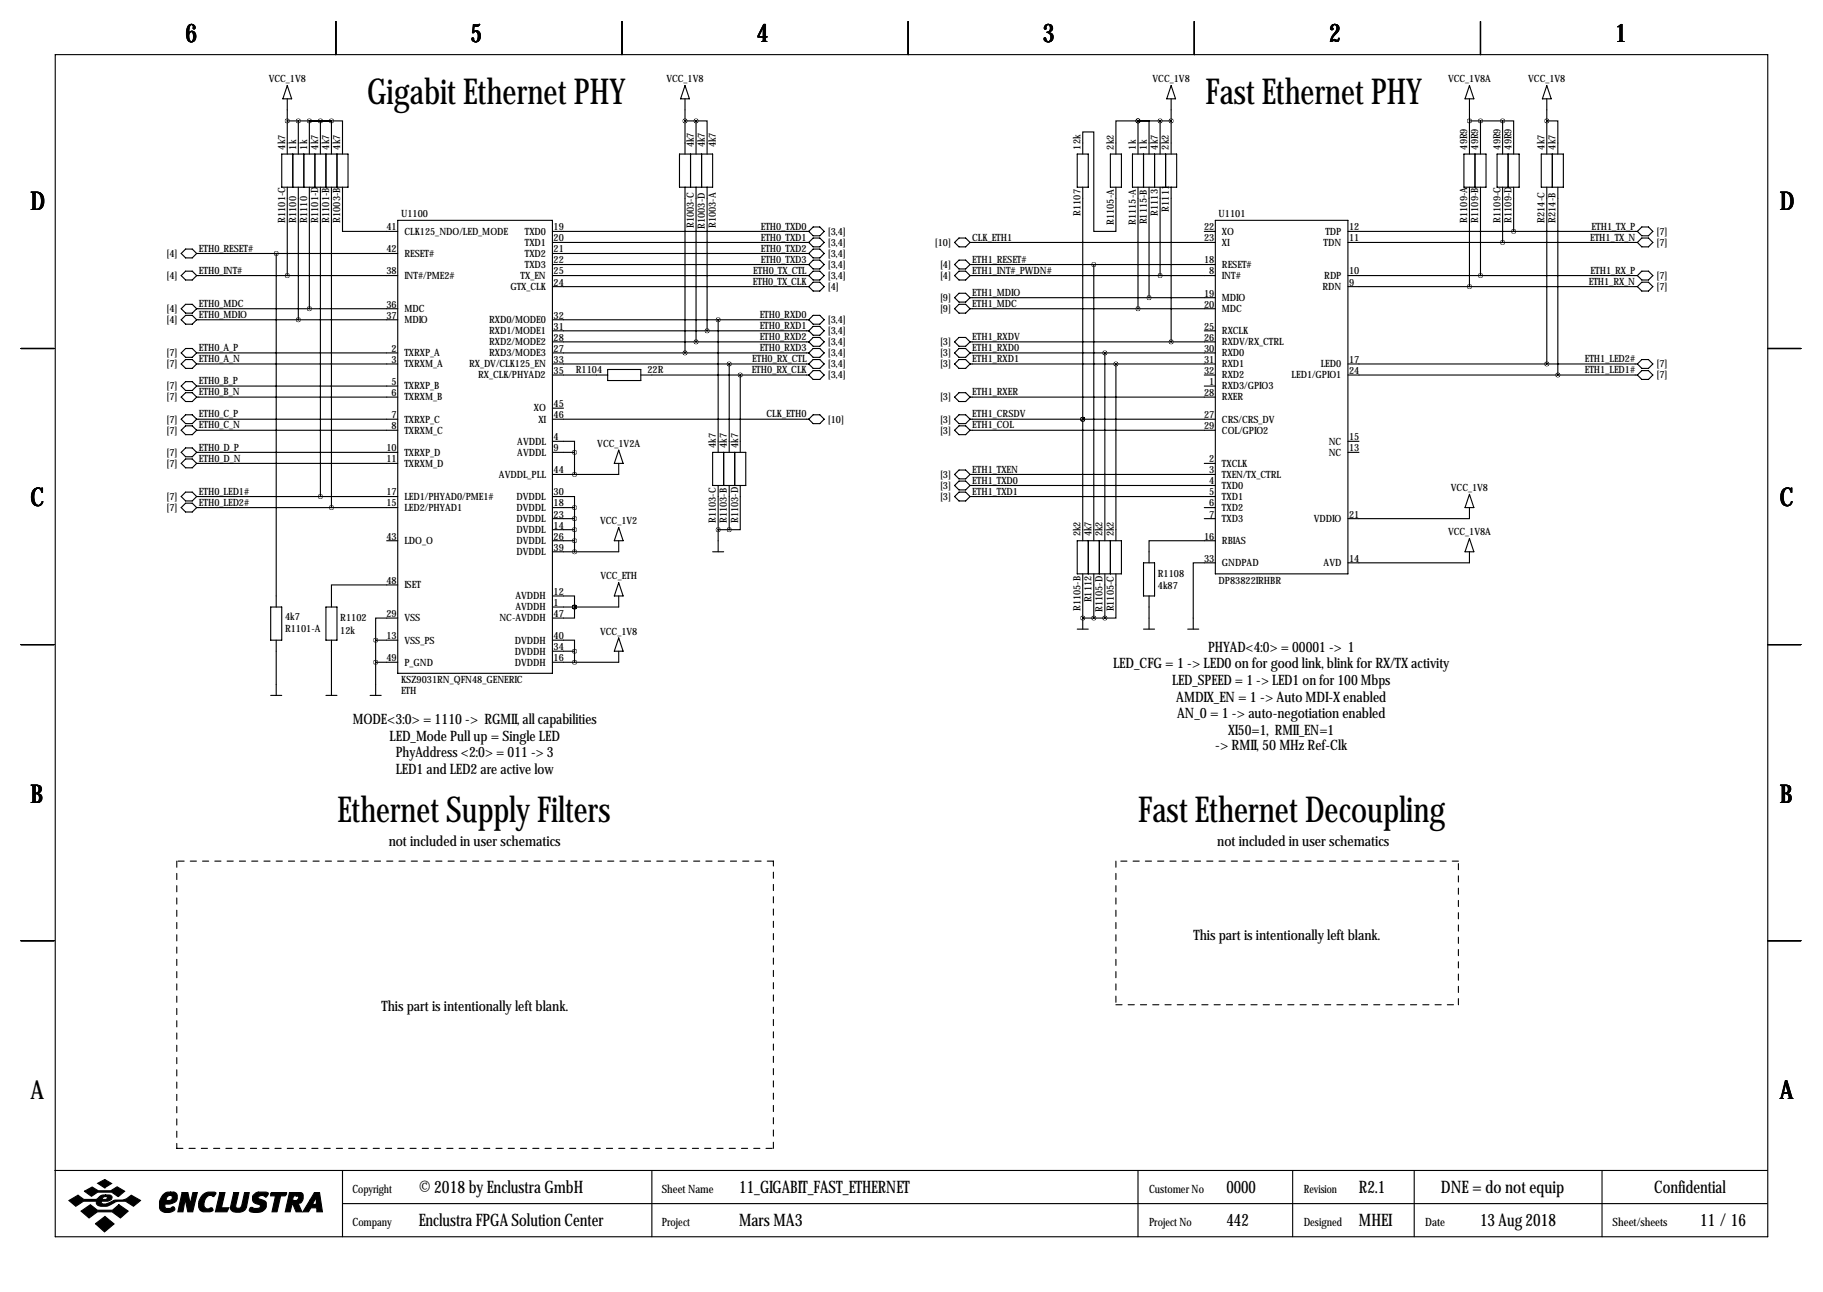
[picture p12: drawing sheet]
<svg xmlns="http://www.w3.org/2000/svg" width="419mm" height="297mm" viewBox="0 0 419 297" stroke-linecap="round" stroke-linejoin="round" font-family="sans-serif">
<g fill="none" stroke="#000" stroke-width=".25">
<path d="M12.7 12.6h393.7v271.7h-393.7zM66 19.7l1.1 3h-2.1zM77.2 4.9v7.7M143 4.9v7.7M157.5 19.7l1 3h-2zM208.8 4.9v7.7M269.2 19.7l1.1 3h-2.1zM274.6 4.9v7.7M337.8 19.7l1 3h-2zM340.4 4.9v7.7M355.6 19.7l1 3h-2zM64.8 35.4h15.2v7.6h-15.2z"/>
<path d="M66 22.7v12.7M66 27.8h10.2M67.3 35.4v7.6M68.6 27.8v7.6M69.8 35.4v7.6M72.4 35.4v7.6M73.7 35.4v-7.6h2.5v7.6M74.9 35.4v7.6M76.2 27.8h-5.1v7.6M76.2 27.8h2.5v7.6M77.5 35.4v7.6M156.2 35.4h7.6v7.6h-7.6z"/>
<path d="M157.5 22.7v12.7M157.5 27.8h2.5M158.7 35.4v7.6M160 27.8h2.6v7.6M160 27.8v7.6M161.3 35.4v7.6M247.6 35.4h2.6v7.6h-2.6zM248.9 35.4v-5.1h2.6v22.9h5v-10.2M255.3 35.4h2.5v7.6h-2.5zM260.3 35.4h10.2v7.6h-10.2zM261.6 27.8h-5.1v7.6M261.6 27.8h.1"/>
<path d="M261.6 27.8h2.6v7.6M261.6 27.8v7.6M261.6 27.8h7.6M262.9 35.4v7.6M265.4 35.4v7.6M266.7 27.8v7.6M268 35.4v7.6M269.2 22.7v12.7M336.5 35.4h5.1v7.6h-5.1zM337.8 22.7v12.7M337.8 27.8h7.6M339.1 35.4v7.6"/>
<path d="M340.4 27.8v7.6M344.2 35.4h5v7.6h-5zM345.4 27.8h2.6v7.6M345.4 27.8v7.6M346.7 35.4v7.6M354.3 35.4h5.1v7.6h-5.1zM355.6 27.8h2.5v7.6M355.6 22.7v12.7M356.9 35.4v7.6M42.7 57.3h1.5l1 1-1 1h-1.5l-1-1zM45.2 58.3h46.2M63.5 58.3v81.3"/>
<path d="M66 43v20.4M68.6 43v30.5M71.1 43v28M73.7 43v71.2M76.2 43v73.7M78.7 43v10.2h12.7M91.4 50.7h35.6v104.1h-35.6zM127 53.2h58.9M127 55.7h58.9M127 58.3h58.9M157.5 43v38.1M160 43v35.6"/>
<path d="M162.6 43v33.1M185.9 55.7l1-1h1.6l1 1-1 1.1h-1.6zM185.9 53.2l1-1h1.6l1 1-1 1h-1.6zM185.9 58.3l1-1h1.6l1 1-1 1h-1.6zM219.5 55.7l1-1h1.5l1 1-1 1.1h-1.5zM223 55.7h56.4M248.9 43v81.3M261.6 43v28M264.2 43v25.4M266.7 43v20.4M269.2 43v35.6M276.9 53.2h2.5"/>
<path d="M279.4 50.7h30.5v81.2h-30.5zM309.9 53.2h66.5M309.9 55.7h66.5M337.8 43v22.9M340.4 43v20.4M345.4 43v12.7M348 43v10.2M355.6 43v40.7M358.1 43v43.2M376.4 55.7l1-1h1.6l1 1-1 1.1h-1.6zM377.4 52.2h1.6l1 1-1 1h-1.6l-1-1zM42.7 62.3h1.5l1 1.1-1 1h-1.5l-1-1z"/>
<path d="M42.7 70h1.5l1 1-1 1h-1.5l-1-1zM42.7 72.5h1.5l1 1-1 1h-1.5l-1-1zM45.2 63.4h46.2M45.2 71h46.2M45.2 73.5h46.2M127 60.8h58.9M127 63.4h58.9M127 76.1h58.9M127 78.6h58.9M127 65.9h58.9M127 73.5h58.9M165.1 73.5v30.5"/>
<path d="M185.9 60.8l1-1h1.6l1 1-1 1h-1.6zM185.9 63.4l1-1.1h1.6l1 1.1-1 1h-1.6zM185.9 65.9l1-1h1.6l1 1-1 1h-1.6zM185.9 73.5l1-1h1.6l1 1-1 1h-1.6zM186.9 75h1.6l1 1.1-1 1h-1.6l-1-1zM186.9 77.6h1.6l1 1-1 1h-1.6l-1-1zM219.5 60.8l1-1h1.5l1 1-1 1h-1.5zM219.5 63.4l1-1.1h1.5l1 1.1-1 1h-1.5zM219.5 68.4l1-1h1.5l1 1-1 1.1h-1.5zM219.5 71l1-1h1.5l1 1-1 1h-1.5zM219.5 78.6l1-1h1.5l1 1-1 1h-1.5zM223 60.8h56.4"/>
<path d="M223 63.4h56.4M223 68.4h56.4M223 71h56.4M223 78.6h56.4M251.5 60.8v63.5M276.9 76.1h2.5M309.9 63.4h66.5M309.9 65.9h66.5M376.4 63.4l1-1.1h1.6l1 1.1-1 1h-1.6zM377.4 64.9h1.6l1 1-1 1h-1.6l-1-1zM4.8 80.1h7.6M42.7 80.1h1.5l1 1-1 1.1h-1.5l-1-1.1z"/>
<path d="M42.7 82.7h1.5l1 1-1 1h-1.5l-1-1zM42.7 90.3h1.5l1 1-1 1h-1.5l-1-1zM42.7 95.4h1.5l1 1-1 1h-1.5l-1-1zM42.7 97.9h1.5l1 1-1 1h-1.5l-1-1zM42.7 87.7h1.5l1 1.1-1 1h-1.5l-1-1zM45.2 81.1h46.2M45.2 83.7h46.2M45.2 88.8h46.2M45.2 91.3h46.2M45.2 96.4h46.2M45.2 98.9h46.2M127 81.1h58.9"/>
<path d="M127 83.7h58.9M127 86.2h12.7M127 96.4h58.9M127 93.8h2.5M139.7 84.9h7.6v2.6h-7.6zM147.3 86.2h38.6M167.6 83.7v20.3M170.2 86.2v17.8M185.9 81.1l1-1h1.6l1 1-1 1.1h-1.6zM185.9 83.7l1-1h1.6l1 1-1 1h-1.6zM185.9 96.4l1-1h1.6l1 1-1 1h-1.6zM185.9 86.2l1-1h1.6l1 1-1 1h-1.6z"/>
<path d="M219.5 81.1l1-1h1.5l1 1-1 1.1h-1.5zM219.5 83.7l1-1h1.5l1 1-1 1h-1.5zM219.5 91.3l1-1h1.5l1 1-1 1h-1.5zM219.5 96.4l1-1h1.5l1 1-1 1h-1.5zM219.5 98.9l1-1h1.5l1 1-1 1h-1.5zM223 81.1h56.4M223 83.7h56.4M223 91.3h56.4M223 96.4h56.4M223 98.9h56.4M248.9 96.4h.1M254 81.1v43.2"/>
<path d="M256.5 83.7v40.6M276.9 86.2h2.5M276.9 88.8h2.5M309.9 83.7h66.5M309.9 86.2h66.5M376.4 83.7l1-1h1.6l1 1-1 1h-1.6zM377.4 85.2h1.6l1 1-1 1h-1.6l-1-1zM406.4 80.1h7.6M42.7 113.1h1.5l1 1.1-1 1h-1.5l-1-1zM42.7 103h1.5l1 1-1 1h-1.5l-1-1zM42.7 105.5h1.5l1 1-1 1.1h-1.5l-1-1.1zM42.7 115.7h1.5l1 1-1 1h-1.5l-1-1z"/>
<path d="M45.2 106.5h46.2M45.2 114.2h46.2M45.2 116.7h46.2M45.2 104h46.2M127 114.2h5.1v2.5M127 101.5h5.1v2.5M127 116.7h5.1M127 119.2h5.1M127 104h5.1M132.1 104v5.1M132.1 116.7v10.2M142.2 103.5l1.1 3h-2.1z"/>
<path d="M142.2 106.5v2.6h-15.2M163.8 104h7.6v7.6h-7.6zM165.1 111.6v15.3M166.4 104v7.6M167.6 111.6v10.2M168.9 104v7.6M170.2 111.6v10.2h-2.6M219.5 109.1l1-1h1.5l1 1-1 1h-1.5zM219.5 111.6l1-1h1.5l1 1-1 1h-1.5zM219.5 114.2l1-1.1h1.5l1 1.1-1 1h-1.5zM223 109.1h56.4M223 111.6h56.4"/>
<path d="M223 114.2h56.4M276.9 106.5h2.5M276.9 116.7h2.5M276.9 119.2h2.5M309.9 101.5h2.5M309.9 104h2.5M337.8 116.7v2.5h-27.9M337.8 113.7l1 3h-2zM62.2 139.6h2.6v7.6h-2.6zM74.9 139.6h2.6v7.6h-2.6zM88.9 124.3h2.5M91.4 134.5h-15.2v5.1"/>
<path d="M127 137h5.1v2.6M127 124.3h5.1M127 121.8h5.1M132.1 139.6h.1M132.1 139.6v2.5h-5.1M142.2 134l1.1 3h-2.1zM142.2 121.3l1.1 3h-2.1zM142.2 124.3v2.6h-15.2M142.2 137v2.6h-15.2M163.8 126.9h2.6M165.1 121.8h2.5M247.6 124.3h10.2v7.6h-10.2z"/>
<path d="M248.9 131.9v12.7M250.2 124.3v7.6M251.5 131.9v10.2M252.7 124.3v7.6M254 131.9v10.2M255.3 124.3v7.6M256.5 131.9v10.2h-2.5M262.9 129.4h2.5v7.6h-2.5zM264.2 137v7.6M279.4 129.4h-5.1v15.2M279.4 124.3h-15.2v5.1M337.8 126.9v2.5h-27.9"/>
<path d="M337.8 123.8l1 3.1h-2zM4.8 148.2h7.6M62.2 159.9h2.6M63.5 147.2v12.7M74.9 159.9h2.6M76.2 147.2v12.7M85.1 159.9h2.5M86.4 147.2h5M86.4 152.3h5M86.4 147.2v12.7M91.4 142.1h-5v5.1M127 147.2h5.1v2.5"/>
<path d="M127 149.7h5.1M132.1 149.7v2.6M142.2 149.7v2.6h-15.2M142.2 146.7l1.1 3h-2.1zM247.6 144.6h2.6M248.9 142.1h.1M248.9 142.1h5.1M262.9 144.6h2.5M273 144.6h2.6M406.4 148.2h7.6M4.8 216.3h7.6M406.4 216.3h7.6"/>
<path d="M12.6 269.1h393.7M78.7 269.1v15.2M78.7 276.7h327.6M149.9 269.1v15.2M261.6 269.1v15.2M297.2 269.1v15.2M325.1 269.1v15.2M368.3 269.1v15.2"/>
</g>
<g fill="#000" stroke="#000" stroke-width=".25">
<path d="M15.8 276l2.1-1.2 1.4 1h2.8l.3-.2a1.77 1.77 0 0 1 1.9-.9v.4l-.6 .2-.2 .5h.9l.3-.6-.4-.1v-.4h.9a.59 .59 0 0 1 .6 .7l-.2 .4-.8 .4h-1.4l-.1 .1 .1 .4a3.2 3.2 0 0 0 2.7-.7l.3-.1a4 4 0 0 0 3.8-1.1l2.1 1.2-1.6 1.3a4 4 0 0 0-5.5-.2 2.66 2.66 0 0 1-2.9-.2l-.1-.7h-3l-1.8 1.1zM19.4 273.9l1.8-1 1.4 .9h2.9l1.4-.9 1.8 1-1.5 1.2-1.5-1h-3.2l-1.5 .9zM22.5 272l1.6-.8 1.6 .9-1.6 1zM18.6 278.4l2.2-1.4 1.6 1.2h3.5l1.4-1.2 2.2 1.4-1.8 1.6-1.9-1.4h-3.4l-1.9 1.4zM37.4 274.7a1.75 1.75 0 0 1 1.8-.6v.7a.82 .82 0 0 0-.8 1.2h.6a.6 .6 0 0 0 .6-.5 .6 .6 0 0 0-.4-.7v-.7h.8l.5 .3a1.61 1.61 0 0 1 0 1.7 1.61 1.61 0 0 1-1.5 .7h-1v.9l.2 .1h.9l.7-.4 .4 .4a1.06 1.06 0 0 1-1.3 1 1.82 1.82 0 0 1-2.2-1.1 3.5 3.5 0 0 1 .7-3zM41.9 274.2h1.3l.5 2.6 .6-2.6h1.1l-1.1 4.4h-1.1l-.6-2.9-.5 2.9h-1.2zM46.7 274.6a2.78 2.78 0 0 1 2.9-.4l-.4 .9a1.32 1.32 0 0 0-2.1 .8l-.2 .8a.98 .98 0 0 0 1.1 1.2 .55 .55 0 0 1 .6-.2 .55 .55 0 0 1 .4 .6l-.7 .3-1.8-.1a1.79 1.79 0 0 1-.8-2.3zM50.5 274.2h1.2l-.8 3.5h1.7l-.4 .9h-2.7zM53.7 274.2h1.2l-.7 3.1a.73 .73 0 0 0 .7 .5 .73 .73 0 0 0 .7-.6l.6-3h1.1l-.7 3.4a2.28 2.28 0 0 1-3.6 .4v-.4zM58.3 274.7l.8-.6h2.1l.5 .2v.2l-.6 .7a.96 .96 0 0 0-1-.4 .96 .96 0 0 0-.8 .6l1.7 .8a1.71 1.71 0 0 1-.1 1.8 1.71 1.71 0 0 1-1.7 .8l-1.4-.2a.51 .51 0 0 1-.4-.7 .51 .51 0 0 1 .8-.2l1 .1a.52 .52 0 0 0 .6-.2 .52 .52 0 0 0-.2-.7 1.39 1.39 0 0 1-1.4-.6 1.39 1.39 0 0 1 .1-1.6zM62.2 274.4l.2-.2h3.5l-.1 .4-.3 .3h-1l-.8 3.7h-1.2l.8-3.7h-1.1zM66.5 274.2h1.7v.7h-.7l-.2 1.1h.9l.3-.3a.44 .44 0 0 0 .1-.5 .44 .44 0 0 0-.4-.3v-.7h1l.3 .2 .2 .3v.9a1.03 1.03 0 0 1-1.2 1l.9 2h-1.3l-.8-1.8h-.1l-.5 1.8h-1.1z"/>
<path d="M72.3 274.2h1.2l.6 4.4h-1.3v-.9h-1.3l-.6 .9h-1.3l1.7-2.7h1l-.4 .8 .2 .2h.4l.2-.2v-1.5l-.4 .7h-1zM21.9 281.3l2.2-1.6 2.1 1.7-2.2 1.8z"/>
</g>
<path d="M40.6 198v66M177.8 198h-137.2M256.5 198v33M335.3 198h-78.8M256.5 231h78.8M335.3 231v-33M40.6 264h137.2M177.8 264v-66" fill="none" stroke="#000" stroke-width=".25" stroke-dasharray="1.4 1.4"/>
<path d="M347.9 53.2a.05 .05 0 0 0 .1 0 .05 .05 0 0 0-.1 0zM345.4 55.7a.05 .05 0 0 0 .1 0 .05 .05 0 0 0-.1 0zM340.3 63.4a.05 .05 0 0 0 .1 0 .05 .05 0 0 0-.1 0zM337.8 65.9a.05 .05 0 0 0 .1 0 .05 .05 0 0 0-.1 0zM345.4 27.8a.05 .05 0 0 0 .1 0 .05 .05 0 0 0-.1 0zM340.3 27.8a.05 .05 0 0 0 .1 0 .05 .05 0 0 0-.1 0zM337.8 27.8a.05 .05 0 0 0 .1 0 .05 .05 0 0 0-.1 0zM358.1 86.2a.05 .05 0 0 0 .1 0 .05 .05 0 0 0-.1 0zM86.3 147.2a.05 .05 0 0 0 .1 0 .05 .05 0 0 0-.1 0zM86.3 152.3a.05 .05 0 0 0 .1 0 .05 .05 0 0 0-.1 0zM132 124.3a.05 .05 0 0 0 .1 0 .05 .05 0 0 0-.1 0zM132 121.8a.05 .05 0 0 0 .1 0 .05 .05 0 0 0-.1 0zM132 119.2a.05 .05 0 0 0 .1 0 .05 .05 0 0 0-.1 0zM132 116.7a.05 .05 0 0 0 .1 0 .05 .05 0 0 0-.1 0zM132 139.6a.05 .05 0 0 0 .1 0 .05 .05 0 0 0-.1 0zM157.4 81.1a.05 .05 0 0 0 .1 0 .05 .05 0 0 0-.1 0zM132 104a.05 .05 0 0 0 .1 0 .05 .05 0 0 0-.1 0zM132 149.7a.05 .05 0 0 0 .1 0 .05 .05 0 0 0-.1 0zM132 126.9a.05 .05 0 0 0 .1 0 .05 .05 0 0 0-.1 0zM132 109.1a.05 .05 0 0 0 .1 0 .05 .05 0 0 0-.1 0zM132 152.3a.05 .05 0 0 0 .1 0 .05 .05 0 0 0-.1 0zM132 139.6a.05 .05 0 0 0 .1 0 .05 .05 0 0 0-.1 0zM160 78.6a.05 .05 0 0 0 .1 0 .05 .05 0 0 0-.1 0zM160 27.8a.05 .05 0 0 0 .1 0 .05 .05 0 0 0-.1 0zM162.5 76.1a.05 .05 0 0 0 .1 0 .05 .05 0 0 0-.1 0zM167.6 121.8a.05 .05 0 0 0 .1 0 .05 .05 0 0 0-.1 0zM170.1 86.2a.05 .05 0 0 0 .1 0 .05 .05 0 0 0-.1 0zM71.1 27.8a.05 .05 0 0 0 .1 0 .05 .05 0 0 0-.1 0zM68.5 73.5a.05 .05 0 0 0 .1 0 .05 .05 0 0 0-.1 0zM68.5 27.8a.05 .05 0 0 0 .1 0 .05 .05 0 0 0-.1 0zM157.4 27.8a.05 .05 0 0 0 .1 0 .05 .05 0 0 0-.1 0zM167.6 83.7a.05 .05 0 0 0 .1 0 .05 .05 0 0 0-.1 0zM66 63.4a.05 .05 0 0 0 .1 0 .05 .05 0 0 0-.1 0zM66 27.8a.05 .05 0 0 0 .1 0 .05 .05 0 0 0-.1 0zM71.1 71a.05 .05 0 0 0 .1 0 .05 .05 0 0 0-.1 0zM269.2 27.8a.05 .05 0 0 0 .1 0 .05 .05 0 0 0-.1 0zM269.2 78.6a.05 .05 0 0 0 .1 0 .05 .05 0 0 0-.1 0zM251.4 60.8a.05 .05 0 0 0 .1 0 .05 .05 0 0 0-.1 0zM256.5 83.7a.05 .05 0 0 0 .1 0 .05 .05 0 0 0-.1 0zM251.4 142.1a.05 .05 0 0 0 .1 0 .05 .05 0 0 0-.1 0zM248.9 96.4a.05 .05 0 0 0 .1 0 .05 .05 0 0 0-.1 0zM248.9 142.1a.05 .05 0 0 0 .1 0 .05 .05 0 0 0-.1 0zM248.9 96.4a.05 .05 0 0 0 .1 0 .05 .05 0 0 0-.1 0zM261.6 27.8a.05 .05 0 0 0 .1 0 .05 .05 0 0 0-.1 0zM261.6 27.8a.05 .05 0 0 0 .1 0 .05 .05 0 0 0-.1 0zM264.1 68.4a.05 .05 0 0 0 .1 0 .05 .05 0 0 0-.1 0zM261.6 71a.05 .05 0 0 0 .1 0 .05 .05 0 0 0-.1 0zM73.6 114.2a.05 .05 0 0 0 .1 0 .05 .05 0 0 0-.1 0zM73.6 27.8a.05 .05 0 0 0 .1 0 .05 .05 0 0 0-.1 0z" fill="#000" stroke="#000" stroke-width="1"/>
<g font-size="8.2">
<text x="84.4" y="24">Gigabit Ethernet PHY</text>
<text x="277.2" y="24">Fast Ethernet PHY</text>
<text x="77.6" y="189.1">Ethernet Supply Filters</text>
<text x="261.7" y="189.1">Fast Ethernet Decoupling</text>
</g>
<g font-size="5.9">
<text x="42.7" y="9.8">6</text>
<text x="108.2" y="9.8">5</text>
<text x="174" y="9.8">4</text>
<text x="239.8" y="9.8">3</text>
<text x="305.6" y="9.8">2</text>
<text x="371.3" y="9.8">1</text>
<text x="7" y="48.4">D</text>
<text x="409.2" y="48.4">D</text>
<text x="7" y="116.4">C</text>
<text x="409.2" y="116.4">C</text>
<text x="7" y="184.5">B</text>
<text x="409.2" y="184.5">B</text>
<text x="7" y="252.6">A</text>
<text x="409.2" y="252.6">A</text>
</g>
<g font-size="4">
<text x="96.3" y="274.2">© 2018 by Enclustra GmbH</text>
<text x="169.9" y="274.2">11_GIGABIT_FAST_ETHERNET</text>
<text x="281.9" y="274.2">0000</text>
<text x="312.4" y="274.2">R2.1</text>
<text x="331.3" y="274.2">DNE = do not equip</text>
<text x="380.3" y="274.2">Confidential</text>
<text x="96.3" y="281.8">Enclustra FPGA Solution Center</text>
<text x="169.9" y="281.8">Mars MA3</text>
<text x="281.9" y="281.8">442</text>
<text x="312.4" y="281.8">MHEI</text>
<text x="340.3" y="281.8">13 Aug 2018</text>
<text x="390.9" y="281.8">11 / 16</text>
</g>
<g font-size="3.3">
<text x="277.7" y="149.9">PHYAD&lt;4:0&gt; = 00001 -&gt; 1</text>
<text x="255.9" y="153.7">LED_CFG = 1 -&gt; LED0 on for good link, blink for RX/TX activity</text>
<text x="269.4" y="157.5">LED_SPEED = 1 -&gt; LED1 on for 100 Mbps</text>
<text x="270.4" y="161.3">AMDIX_EN = 1 -&gt; Auto MDI-X enabled</text>
<text x="81.1" y="166.5">MODE&lt;3:0&gt; = 1110 -&gt; RGMII, all capabilities</text>
<text x="270.6" y="165.1">AN_0 = 1 -&gt; auto-negotiation enabled</text>
<text x="89.6" y="170.3">LED_Mode Pull up = Single LED</text>
<text x="279.3" y="172.5">-&gt; RMII, 50 MHz Ref-Clk</text>
<text x="282.3" y="168.9">XI50=1, RMII_EN=1</text>
<text x="91" y="174.1">PhyAddress &lt;2:0&gt; = 011 -&gt; 3</text>
<text x="91" y="177.9">LED1 and LED2 are active low</text>
<text x="89.4" y="194.4">not included in user schematics</text>
<text x="279.9" y="194.4">not included in user schematics</text>
<text x="274.4" y="216">This part is intentionally left blank.</text>
<text x="87.7" y="232.5">This part is intentionally left blank.</text>
</g>
<g font-size="2.6">
<text x="81" y="274.2">Copyright</text>
<text x="152.1" y="274.2">Sheet Name</text>
<text x="264.2" y="274.2">Customer No</text>
<text x="299.7" y="274.2">Revision</text>
<text x="81" y="281.8">Company</text>
<text x="152.1" y="281.8">Project</text>
<text x="264.2" y="281.8">Project No</text>
<text x="299.7" y="281.8">Designed</text>
<text x="327.7" y="281.8">Date</text>
<text x="370.7" y="281.8">Sheet/sheets</text>
</g>
<g font-size="2.3">
<text x="61.8" y="18.9">VCC_1V8</text>
<text x="153.2" y="18.9">VCC_1V8</text>
<text x="265" y="18.9">VCC_1V8</text>
<text x="332.9" y="18.9">VCC_1V8A</text>
<text x="351.3" y="18.9">VCC_1V8</text>
<text x="65.5" y="34.4" transform="rotate(-90 65.5 34.4)">4k7</text>
<text x="68.1" y="34.4" transform="rotate(-90 68.1 34.4)">1k</text>
<text x="70.6" y="34.4" transform="rotate(-90 70.6 34.4)">1k</text>
<text x="73.2" y="34.4" transform="rotate(-90 73.2 34.4)">4k7</text>
<text x="75.7" y="34.4" transform="rotate(-90 75.7 34.4)">4k7</text>
<text x="78.2" y="34.4" transform="rotate(-90 78.2 34.4)">4k7</text>
<text x="159.5" y="33.9" transform="rotate(-90 159.5 33.9)">4k7</text>
<text x="162.1" y="33.9" transform="rotate(-90 162.1 33.9)">4k7</text>
<text x="164.6" y="33.9" transform="rotate(-90 164.6 33.9)">4k7</text>
<text x="248.4" y="34.4" transform="rotate(-90 248.4 34.4)">12k</text>
<text x="256" y="34.4" transform="rotate(-90 256 34.4)">2k2</text>
<text x="261.1" y="34.4" transform="rotate(-90 261.1 34.4)">1k</text>
<text x="263.7" y="34.4" transform="rotate(-90 263.7 34.4)">1k</text>
<text x="266.2" y="34.4" transform="rotate(-90 266.2 34.4)">4k7</text>
<text x="268.7" y="34.4" transform="rotate(-90 268.7 34.4)">2k2</text>
<text x="337.3" y="34.4" transform="rotate(-90 337.3 34.4)">49R9</text>
<text x="339.9" y="34.4" transform="rotate(-90 339.9 34.4)">49R9</text>
<text x="344.9" y="34.4" transform="rotate(-90 344.9 34.4)">49R9</text>
<text x="347.5" y="34.4" transform="rotate(-90 347.5 34.4)">49R9</text>
<text x="355.1" y="34.4" transform="rotate(-90 355.1 34.4)">4k7</text>
<text x="357.6" y="34.4" transform="rotate(-90 357.6 34.4)">4k7</text>
<text x="65.5" y="51.2" transform="rotate(-90 65.5 51.2)">R1101-C</text>
<text x="68.1" y="51.2" transform="rotate(-90 68.1 51.2)">R1100</text>
<text x="70.6" y="51.2" transform="rotate(-90 70.6 51.2)">R1110</text>
<text x="73.2" y="51.2" transform="rotate(-90 73.2 51.2)">R1101-D</text>
<text x="75.7" y="51.2" transform="rotate(-90 75.7 51.2)">R1101-B</text>
<text x="78.2" y="51.2" transform="rotate(-90 78.2 51.2)">R1003-B</text>
<text x="88.8" y="52.9">41</text>
<text x="92.2" y="49.9">U1100</text>
<text x="93" y="54">CLK125_NDO/LED_MODE</text>
<text x="120.6" y="54">TXD0</text>
<text x="127.3" y="52.9">19</text>
<text x="159.5" y="52.4" transform="rotate(-90 159.5 52.4)">R1003-C</text>
<text x="162.1" y="52.6" transform="rotate(-90 162.1 52.6)">R1003-D</text>
<text x="164.6" y="52.4" transform="rotate(-90 164.6 52.4)">R1003-A</text>
<text x="174.9" y="52.8">ETH0_TXD0</text>
<text x="190.3" y="54">[3,4]</text>
<text x="248.4" y="49.6" transform="rotate(-90 248.4 49.6)">R1107</text>
<text x="256" y="51.7" transform="rotate(-90 256 51.7)">R1105-A</text>
<text x="261.1" y="51.7" transform="rotate(-90 261.1 51.7)">R1115-A</text>
<text x="263.7" y="51.6" transform="rotate(-90 263.7 51.6)">R1115-B</text>
<text x="266.2" y="49.6" transform="rotate(-90 266.2 49.6)">R1113</text>
<text x="268.7" y="48.6" transform="rotate(-90 268.7 48.6)">R1111</text>
<text x="276.8" y="52.9">22</text>
<text x="280.2" y="49.9">U1101</text>
<text x="280.9" y="54">XO</text>
<text x="304.7" y="54">TDP</text>
<text x="310.1" y="52.9">12</text>
<text x="337.3" y="51.2" transform="rotate(-90 337.3 51.2)">R1109-A</text>
<text x="339.9" y="51.2" transform="rotate(-90 339.9 51.2)">R1109-B</text>
<text x="344.9" y="51.2" transform="rotate(-90 344.9 51.2)">R1109-C</text>
<text x="347.5" y="51.2" transform="rotate(-90 347.5 51.2)">R1109-D</text>
<text x="355.1" y="51.2" transform="rotate(-90 355.1 51.2)">R214-C</text>
<text x="357.6" y="51.2" transform="rotate(-90 357.6 51.2)">R214-B</text>
<text x="365.9" y="52.8">ETH1_TX_P</text>
<text x="380.8" y="54">[7]</text>
<text x="38.3" y="59">[4]</text>
<text x="45.7" y="57.9">ETH0_RESET#</text>
<text x="88.8" y="58">42</text>
<text x="93" y="59">RESET#</text>
<text x="120.6" y="56.5">TXD1</text>
<text x="120.6" y="59">TXD2</text>
<text x="127.3" y="55.5">20</text>
<text x="127.3" y="58">21</text>
<text x="174.9" y="55.3">ETH0_TXD1</text>
<text x="174.9" y="57.9">ETH0_TXD2</text>
<text x="190.3" y="56.5">[3,4]</text>
<text x="190.3" y="59">[3,4]</text>
<text x="214.9" y="56.5">[10]</text>
<text x="223.5" y="55.3">CLK_ETH1</text>
<text x="276.8" y="55.5">23</text>
<text x="280.9" y="56.5">XI</text>
<text x="304.3" y="56.5">TDN</text>
<text x="310.1" y="55.5">11</text>
<text x="365.6" y="55.3">ETH1_TX_N</text>
<text x="380.8" y="56.5">[7]</text>
<text x="38.3" y="64.1">[4]</text>
<text x="45.7" y="63">ETH0_INT#</text>
<text x="88.8" y="63.1">38</text>
<text x="93" y="64.1">INT#/PME2#</text>
<text x="119.7" y="64.1">TX_EN</text>
<text x="120.6" y="61.6">TXD3</text>
<text x="127.3" y="60.6">22</text>
<text x="127.3" y="63.1">25</text>
<text x="127.3" y="65.6">24</text>
<text x="173.1" y="65.5">ETH0_TX_CLK</text>
<text x="173.2" y="63">ETH0_TX_CTL</text>
<text x="174.9" y="60.4">ETH0_TXD3</text>
<text x="190.3" y="61.6">[3,4]</text>
<text x="190.3" y="64.1">[3,4]</text>
<text x="216.1" y="61.6">[4]</text>
<text x="216.1" y="64.1">[4]</text>
<text x="223.5" y="60.4">ETH1_RESET#</text>
<text x="223.5" y="63">ETH1_INT#_PWDN#</text>
<text x="276.8" y="60.6">18</text>
<text x="278" y="63.1">8</text>
<text x="280.9" y="61.6">RESET#</text>
<text x="280.9" y="64.1">INT#</text>
<text x="304.4" y="64.1">RDP</text>
<text x="310.1" y="63.1">10</text>
<text x="310.1" y="65.6">9</text>
<text x="365.3" y="65.5">ETH1_RX_N</text>
<text x="365.7" y="63">ETH1_RX_P</text>
<text x="380.8" y="64.1">[7]</text>
<text x="38.3" y="71.7">[4]</text>
<text x="45.7" y="70.6">ETH0_MDC</text>
<text x="88.8" y="70.7">36</text>
<text x="93" y="71.7">MDC</text>
<text x="117.3" y="66.7">GTX_CLK</text>
<text x="190.3" y="66.7">[4]</text>
<text x="216.1" y="69.2">[9]</text>
<text x="216.1" y="71.7">[9]</text>
<text x="223.5" y="68">ETH1_MDIO</text>
<text x="223.5" y="70.6">ETH1_MDC</text>
<text x="276.8" y="68.2">19</text>
<text x="276.8" y="70.7">20</text>
<text x="280.9" y="69.2">MDIO</text>
<text x="280.9" y="71.7">MDC</text>
<text x="304" y="66.7">RDN</text>
<text x="380.8" y="66.7">[7]</text>
<text x="38.3" y="74.3">[4]</text>
<text x="45.7" y="73.1">ETH0_MDIO</text>
<text x="88.8" y="73.3">37</text>
<text x="93" y="74.3">MDIO</text>
<text x="112.5" y="74.3">RXD0/MODE0</text>
<text x="112.5" y="76.8">RXD1/MODE1</text>
<text x="127.3" y="73.3">32</text>
<text x="127.3" y="75.8">31</text>
<text x="174.7" y="73.1">ETH0_RXD0</text>
<text x="174.7" y="75.7">ETH0_RXD1</text>
<text x="190.3" y="74.3">[3,4]</text>
<text x="190.3" y="76.8">[3,4]</text>
<text x="276.8" y="75.8">25</text>
<text x="280.9" y="76.8">RXCLK</text>
<text x="38.3" y="81.9">[7]</text>
<text x="45.7" y="80.7">ETH0_A_P</text>
<text x="45.7" y="83.3">ETH0_A_N</text>
<text x="90" y="80.9">2</text>
<text x="90" y="83.4">3</text>
<text x="93" y="81.9">TXRXP_A</text>
<text x="112.5" y="79.4">RXD2/MODE2</text>
<text x="112.5" y="81.9">RXD3/MODE3</text>
<text x="127.3" y="78.3">28</text>
<text x="127.3" y="80.9">27</text>
<text x="127.3" y="83.4">33</text>
<text x="172.9" y="83.3">ETH0_RX_CTL</text>
<text x="174.7" y="78.2">ETH0_RXD2</text>
<text x="174.7" y="80.7">ETH0_RXD3</text>
<text x="190.3" y="79.4">[3,4]</text>
<text x="190.3" y="81.9">[3,4]</text>
<text x="216.1" y="81.9">[3]</text>
<text x="216.1" y="79.4">[3]</text>
<text x="223.5" y="80.7">ETH1_RXD0</text>
<text x="223.5" y="83.3">ETH1_RXD1</text>
<text x="223.5" y="78.2">ETH1_RXDV</text>
<text x="276.8" y="78.3">26</text>
<text x="276.8" y="80.9">30</text>
<text x="276.8" y="83.4">31</text>
<text x="280.9" y="79.4">RXDV/RX_CTRL</text>
<text x="280.9" y="81.9">RXD0</text>
<text x="310.1" y="83.4">17</text>
<text x="364.3" y="83.3">ETH1_LED2#</text>
<text x="38.3" y="84.4">[7]</text>
<text x="38.3" y="89.5">[7]</text>
<text x="45.7" y="88.4">ETH0_B_P</text>
<text x="90" y="88.5">5</text>
<text x="93" y="84.4">TXRXM_A</text>
<text x="93" y="89.5">TXRXP_B</text>
<text x="107.8" y="84.4">RX_DV/CLK125_EN</text>
<text x="109.9" y="87">RX_CLK/PHYAD2</text>
<text x="127.3" y="86">35</text>
<text x="132.4" y="85.7">R1104</text>
<text x="148.8" y="85.7">22R</text>
<text x="172.8" y="85.8">ETH0_RX_CLK</text>
<text x="190.3" y="84.4">[3,4]</text>
<text x="190.3" y="87">[3,4]</text>
<text x="216.1" y="84.4">[3]</text>
<text x="276.8" y="86">32</text>
<text x="278" y="88.5">1</text>
<text x="280.9" y="84.4">RXD1</text>
<text x="280.9" y="87">RXD2</text>
<text x="280.9" y="89.5">RXD3/GPIO3</text>
<text x="296.9" y="87">LED1/GPIO1</text>
<text x="303.6" y="84.4">LED0</text>
<text x="310.1" y="86">24</text>
<text x="364.3" y="85.8">ETH1_LED1#</text>
<text x="380.8" y="84.4">[7]</text>
<text x="380.8" y="87">[7]</text>
<text x="38.3" y="92.1">[7]</text>
<text x="45.7" y="90.9">ETH0_B_N</text>
<text x="45.7" y="96">ETH0_C_P</text>
<text x="90" y="91">6</text>
<text x="93" y="92.1">TXRXM_B</text>
<text x="122.7" y="94.6">XO</text>
<text x="127.3" y="93.6">45</text>
<text x="176.2" y="96">CLK_ETH0</text>
<text x="216.1" y="92.1">[3]</text>
<text x="223.5" y="90.9">ETH1_RXER</text>
<text x="223.5" y="96">ETH1_CRSDV</text>
<text x="276.8" y="91">28</text>
<text x="280.9" y="92.1">RXER</text>
<text x="38.3" y="97.1">[7]</text>
<text x="38.3" y="99.7">[7]</text>
<text x="45.7" y="98.5">ETH0_C_N</text>
<text x="90" y="96.1">7</text>
<text x="90" y="98.7">8</text>
<text x="93" y="97.1">TXRXP_C</text>
<text x="93" y="99.7">TXRXM_C</text>
<text x="123.8" y="97.1">XI</text>
<text x="127.3" y="96.1">46</text>
<text x="127.3" y="101.2">4</text>
<text x="190.3" y="97.1">[10]</text>
<text x="216.1" y="97.1">[3]</text>
<text x="216.1" y="99.7">[3]</text>
<text x="223.5" y="98.5">ETH1_COL</text>
<text x="276.8" y="96.1">27</text>
<text x="276.8" y="98.7">29</text>
<text x="280.9" y="97.1">CRS/CRS_DV</text>
<text x="280.9" y="99.7">COL/GPIO2</text>
<text x="310.1" y="101.2">15</text>
<text x="38.3" y="104.8">[7]</text>
<text x="38.3" y="107.3">[7]</text>
<text x="45.7" y="103.6">ETH0_D_P</text>
<text x="45.7" y="106.1">ETH0_D_N</text>
<text x="88.8" y="103.7">10</text>
<text x="88.8" y="106.3">11</text>
<text x="93" y="104.8">TXRXP_D</text>
<text x="93" y="107.3">TXRXM_D</text>
<text x="118.9" y="102.2">AVDDL</text>
<text x="118.9" y="104.8">AVDDL</text>
<text x="127.3" y="103.7">9</text>
<text x="137.3" y="102.7">VCC_1V2A</text>
<text x="164.6" y="103" transform="rotate(-90 164.6 103)">4k7</text>
<text x="167.1" y="103" transform="rotate(-90 167.1 103)">4k7</text>
<text x="169.7" y="103" transform="rotate(-90 169.7 103)">4k7</text>
<text x="278" y="106.3">2</text>
<text x="280.9" y="107.3">TXCLK</text>
<text x="305.5" y="102.2">NC</text>
<text x="305.5" y="104.8">NC</text>
<text x="310.1" y="103.7">13</text>
<text x="45.7" y="113.8">ETH0_LED1#</text>
<text x="88.8" y="113.9">17</text>
<text x="114.7" y="109.8">AVDDL_PLL</text>
<text x="127.3" y="108.8">44</text>
<text x="127.3" y="113.9">30</text>
<text x="216.1" y="109.8">[3]</text>
<text x="216.1" y="112.4">[3]</text>
<text x="223.5" y="108.7">ETH1_TXEN</text>
<text x="223.5" y="111.2">ETH1_TXD0</text>
<text x="223.5" y="113.8">ETH1_TXD1</text>
<text x="278" y="108.8">3</text>
<text x="278" y="111.4">4</text>
<text x="278" y="113.9">5</text>
<text x="280.9" y="109.8">TXEN/TX_CTRL</text>
<text x="280.9" y="112.4">TXD0</text>
<text x="333.6" y="112.9">VCC_1V8</text>
<text x="38.3" y="114.9">[7]</text>
<text x="38.3" y="117.5">[7]</text>
<text x="45.7" y="116.3">ETH0_LED2#</text>
<text x="88.8" y="116.4">15</text>
<text x="93" y="114.9">LED1/PHYAD0/PME1#</text>
<text x="93" y="117.5">LED2/PHYAD1</text>
<text x="118.8" y="114.9">DVDDL</text>
<text x="118.8" y="117.5">DVDDL</text>
<text x="127.3" y="116.4">18</text>
<text x="127.3" y="119">23</text>
<text x="216.1" y="114.9">[3]</text>
<text x="278" y="116.4">6</text>
<text x="278" y="119">7</text>
<text x="280.9" y="114.9">TXD1</text>
<text x="280.9" y="117.5">TXD2</text>
<text x="310.1" y="119">21</text>
<text x="88.8" y="124.1">43</text>
<text x="93" y="125.1">LDO_O</text>
<text x="118.8" y="120">DVDDL</text>
<text x="118.8" y="122.5">DVDDL</text>
<text x="118.8" y="125.1">DVDDL</text>
<text x="127.3" y="121.5">14</text>
<text x="127.3" y="124.1">26</text>
<text x="138" y="120.5">VCC_1V2</text>
<text x="164.6" y="120.3" transform="rotate(-90 164.6 120.3)">R1103-C</text>
<text x="167.1" y="120.3" transform="rotate(-90 167.1 120.3)">R1103-B</text>
<text x="169.7" y="120.3" transform="rotate(-90 169.7 120.3)">R1103-D</text>
<text x="248.4" y="123.3" transform="rotate(-90 248.4 123.3)">2k2</text>
<text x="251" y="123.3" transform="rotate(-90 251 123.3)">4k7</text>
<text x="253.5" y="123.3" transform="rotate(-90 253.5 123.3)">2k2</text>
<text x="256" y="123.3" transform="rotate(-90 256 123.3)">2k2</text>
<text x="276.8" y="124.1">16</text>
<text x="280.9" y="120">TXD3</text>
<text x="280.9" y="125.1">RBIAS</text>
<text x="302.1" y="120">VDDIO</text>
<text x="332.9" y="123">VCC_1V8A</text>
<text x="118.8" y="127.6">DVDDL</text>
<text x="127.3" y="126.6">39</text>
<text x="276.8" y="129.1">33</text>
<text x="280.9" y="130.2">GNDPAD</text>
<text x="304.3" y="130.2">AVD</text>
<text x="310.1" y="129.1">14</text>
<text x="88.8" y="134.2">48</text>
<text x="93" y="135.2">ISET</text>
<text x="118.5" y="137.8">AVDDH</text>
<text x="127.3" y="136.8">12</text>
<text x="138" y="133.2">VCC_ETH</text>
<text x="266.2" y="132.7">R1108</text>
<text x="266.2" y="135.5">4k87</text>
<text x="280.2" y="134.2">DP83822IRHBR</text>
<text x="65.5" y="142.6">4k7</text>
<text x="78.2" y="142.9">R1102</text>
<text x="88.8" y="141.8">29</text>
<text x="93" y="142.9">VSS</text>
<text x="114.8" y="142.9">NC-AVDDH</text>
<text x="118.5" y="140.3">AVDDH</text>
<text x="127.3" y="139.3">1</text>
<text x="127.3" y="141.8">47</text>
<text x="248.4" y="140.5" transform="rotate(-90 248.4 140.5)">R1105-B</text>
<text x="251" y="138.5" transform="rotate(-90 251 138.5)">R1112</text>
<text x="253.5" y="140.7" transform="rotate(-90 253.5 140.7)">R1105-D</text>
<text x="256" y="140.6" transform="rotate(-90 256 140.6)">R1105-C</text>
<text x="65.5" y="145.4">R1101-A</text>
<text x="78.2" y="145.7">12k</text>
<text x="88.8" y="146.9">13</text>
<text x="93" y="147.9">VSS_PS</text>
<text x="118.4" y="147.9">DVDDH</text>
<text x="127.3" y="146.9">40</text>
<text x="127.3" y="149.5">34</text>
<text x="138" y="145.9">VCC_1V8</text>
<text x="88.8" y="152">49</text>
<text x="93" y="153">P_GND</text>
<text x="118.4" y="150.5">DVDDH</text>
<text x="118.4" y="153">DVDDH</text>
<text x="127.3" y="152">16</text>
<text x="92.2" y="157.1">KSZ9031RN_QFN48_GENERIC</text>
<text x="92.2" y="159.6">ETH</text>
</g>
</svg>
